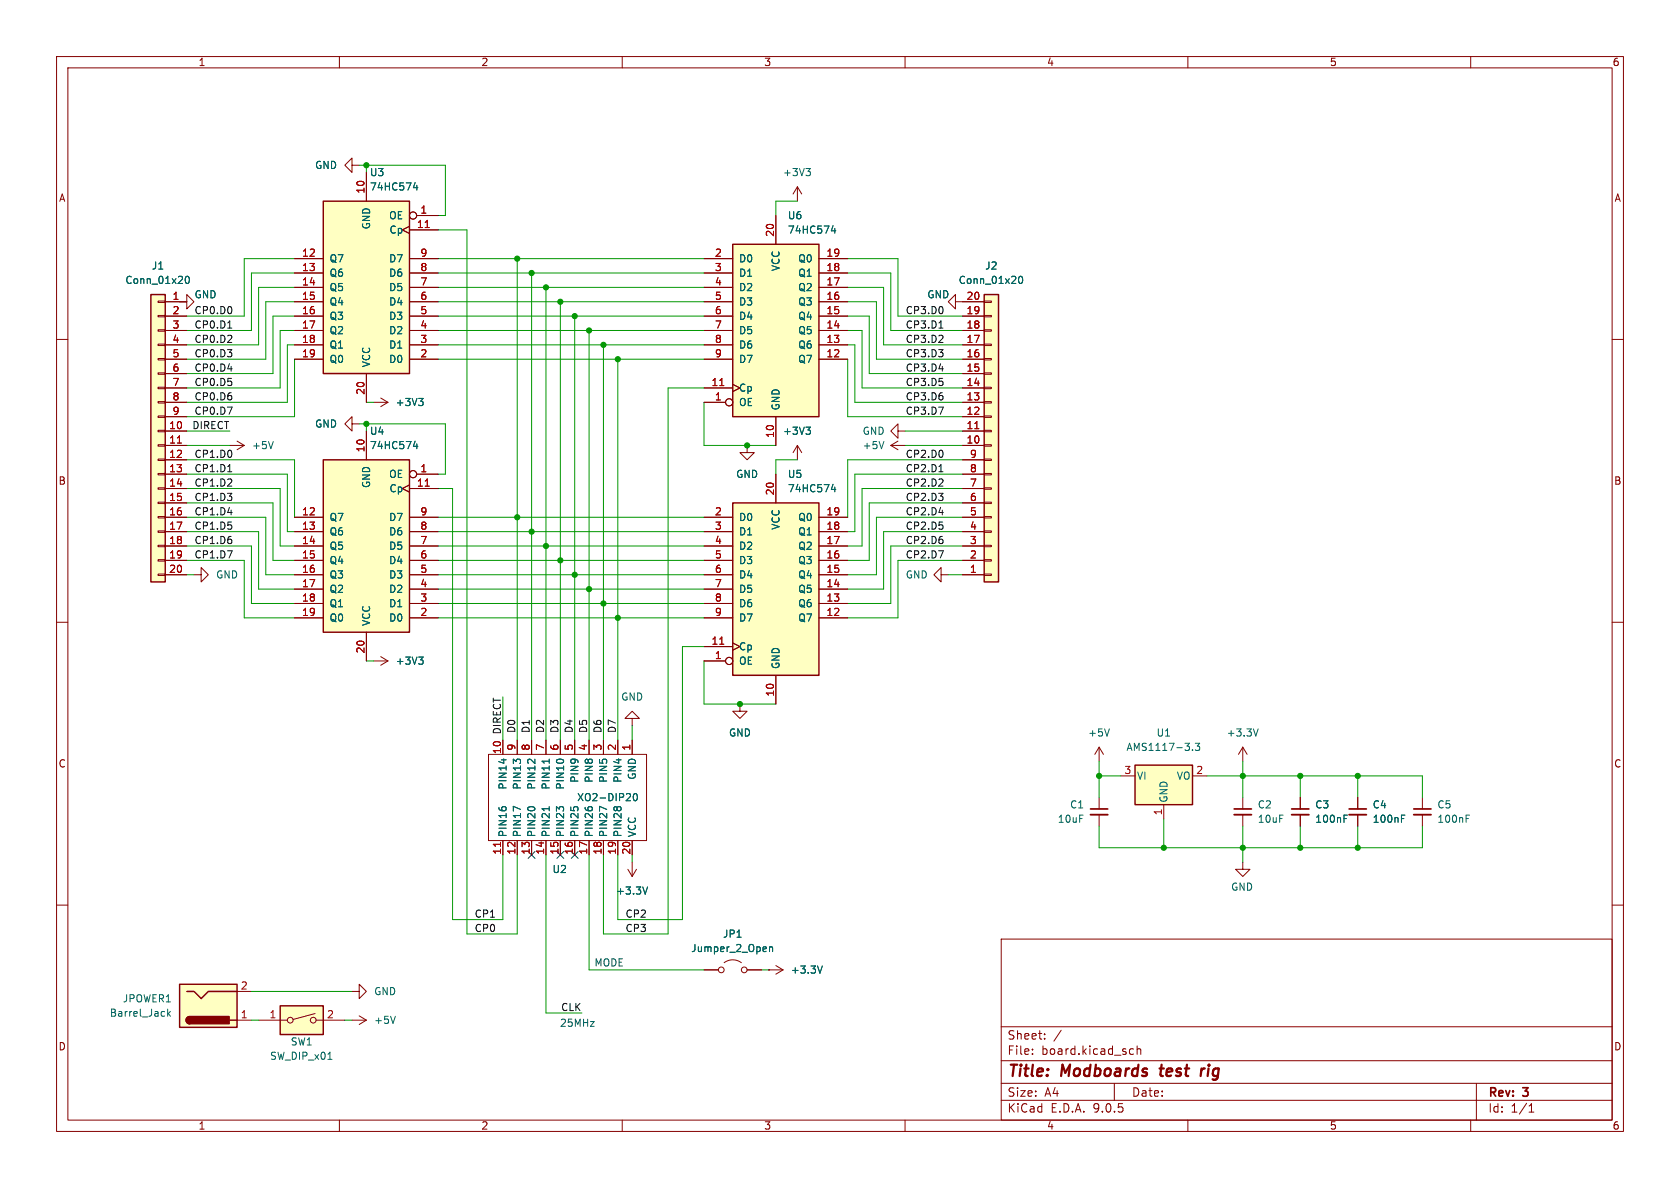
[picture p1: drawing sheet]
<svg xmlns="http://www.w3.org/2000/svg" width="297mm" height="210mm" viewBox="0 0 297 210" stroke-linecap="round" stroke-linejoin="round" font-family="sans-serif">
<g fill="none" stroke="#840000" stroke-width=".18">
<path d="M10 10h277v190h-277zM12 12h273v186h-273zM60 10v2M110 10v2M160 10v2M210 10v2M260 10v2M10 60h2M285 60h2M10 110h2M285 110h2M10 160h2"/>
<path d="M62.2 175.3h1.3v-1.3l1.3 1.3-1.3 1.2v-1.2M177 166h108v32h-108zM285 160h2M60 198v2M110 198v2M160 198v2M177 194.5h108M177 191.5h108M177 187.5h108M177 181.5h108M182.5 186.3v.1M182.5 185.5v.1"/>
<path d="M184.7 183.6v.1M184.7 182.8v.1M187.6 182.1l-1.3 2M197 191.5v3M199.8 186.3h.6M199.8 185.5h.6M201 185.5l.2-.1 .4 .1 .1 .9M201 184.9v1.5M210 198v2M260 198v2M261 191.5v6.5M270.3 196.6h.9"/>
<path d="M270.3 195.5l.4-.4v1.5"/>
</g>
<path d="M205 188.9h.8M205.4 188.2l-.3 1.7 .3 .3M212.4 188.9l-.1 1.3M213 188.9l-.4 .1-.2 .3" fill="none" stroke="#840000" stroke-width=".4"/>
<path d="M31.7 174h10.2v7.6h-10.2z" fill="#ffffc2"/>
<path d="M31.7 174h10.2v7.6h-10.2zM33 175.3h1.3l1.3 1.2 1.2-1.2h5.1M33.5 179.7a.64 .64 0 0 0-.6 .6 .64 .64 0 0 0 .6 .7M40.6 180.3h1.3" fill="none" stroke="#840000" stroke-width=".25"/>
<g fill="#840000" stroke="#840000" stroke-width=".25">
<path d="M33.1 179.9l.4-.2v1.3a.63 .63 0 0 1-.6-.4 .63 .63 0 0 1 .2-.7z"/>
<path d="M33.5 179.7h7v1.3h-7z"/>
</g>
<path d="M41.9 175.3h2.5M41.9 180.3h2.5" fill="none" stroke="#840000" stroke-width=".18"/>
<path d="M29.6 178.4v1.2M29.8 179.2l.3 .4M30.1 178.8l-.5 .5" fill="none" stroke="#006464" stroke-width=".18"/>
<path d="M49.5 177.8h7.6v5.1h-7.6z" fill="#ffffc2"/>
<g fill="none" stroke="#840000" stroke-width=".18">
<path d="M62.2 29.2v-1.3l-1.2 1.3 1.2 1.3v-1.3h1.3M141 33l-.8 1.3M141 33l.7 1.3M141 33v2.6M157.5 78.7l1.2 .8M157.5 78.7h2.5M158.7 78l-1.2 .7M166.4 101.6v-1.3l-1.3 1.3 1.3 1.3v-1.3h1.2M111.8 127h1.2l-1.2-1.3-1.3 1.3h1.3v1.3M55.7 179.2l-3.9 1M63.5 179.6l1.3 .7M45.7 180.3h5.1"/>
<path d="M55.9 180.3h5.1M62.2 180.3h2.6M64.8 180.3l-1.3 .8"/>
<circle cx="51.3" cy="180.3" r=".51"/>
<circle cx="55.4" cy="180.3" r=".51"/>
</g>
<path d="M49.5 177.8h7.6v5.1h-7.6z" fill="none" stroke="#840000" stroke-width=".25"/>
<path d="M142.5 29.8h.8l-.5 .5M143 30.3l.3 .2v.3l-.3 .3M156.3 78l-.5 1.3M69.9 179.6l-.4 1.3M58 187.3h.7" fill="none" stroke="#006464" stroke-width=".18"/>
<path d="M129.5 43.2h15.3v30.5h-15.3z" fill="#ffffc2"/>
<path d="M129.5 43.2h15.3v30.5h-15.3z" fill="none" stroke="#840000" stroke-width=".25"/>
<g fill="none" stroke="#840000" stroke-width=".18">
<path d="M137.2 38.1v5.1M124.5 45.7h5M124.5 48.3h5M124.5 50.8h5M124.5 53.3h5M124.5 55.9h5M124.5 58.4h5M144.8 45.7h5.1M144.8 48.3h5.1M144.8 50.8h5.1M144.8 53.3h5.1M144.8 55.9h5.1"/>
<path d="M144.8 58.4h5.1M62.2 74.9v-1.2l-1.2 1.2 1.2 1.3v-1.3h1.3M66 71.1h2.6M67.3 70.4l1.3 .7M68.6 71.1l-1.3 .8M124.5 61h5M124.5 63.5h5M124.5 68.6h5M124.5 71.1h3.8M129.5 67.9l1.3 .7-1.3 .6M132.1 78.7v1.3h1.2l-1.2 1.3-1.3-1.3h1.3M137.2 73.7v5"/>
<path d="M144.8 61h5.1M144.8 63.5h5.1M86.4 133.4h27.9v15.2h-27.9zM88.9 130.8v2.6M91.4 130.8v2.6M94 130.8v2.6M96.5 130.8v2.6M99.1 130.8v2.6M101.6 130.8v2.6M104.1 130.8v2.6M106.7 130.8v2.6M109.2 130.8v2.6"/>
<path d="M111.8 130.8v2.6M88.9 148.6v2.5M91.4 148.6v2.5M94 148.6v2.5M96.5 148.6v2.5M99.1 148.6v2.5M101.6 148.6v2.5M104.1 148.6v2.5M106.7 148.6v2.5M109.2 148.6v2.5M111.8 148.6v2.5"/>
<circle cx="128.9" cy="71.1" r=".63"/>
</g>
<path d="M127.2 68.2h.8M88.5 148.9v.7" fill="none" stroke="#a90000" stroke-width=".18"/>
<g fill="none" stroke="#006464" stroke-width=".18">
<path d="M147.3 39.9l-.3 .9h.8M147.6 40.4v.8M74 70.4h.8l-.4 .5M74.6 70.9l.2 .3v.3l-.2 .2M89.1 134.1v.8M91.2 134.6l-.5-.4v.8M91.4 134.3h.5M93.4 134.3h.4M94.6 134.2v.8M97.1 134.2v.7M98.6 134.3h.8M88.8 142.7h.6"/>
<path d="M92 143.1l-1.3-.6v.9M93.5 142.7h.8M97.1 142.6v.7M98.9 143l-.5-.4v.8M99 142.7h.5M101.5 142.7h.6M104.1 142.7h.5M107.3 143.1l-1.3-.6v.9M108.7 142.7h.3M109.2 142.7h.5M112.1 140.3h.2a.68 .68 0 0 1 .4 .6 .68 .68 0 0 1-.4 .6 .84 .84 0 0 1-.2-1.2z"/>
</g>
<path d="M129.5 88.9h15.3v30.5h-15.3z" fill="#ffffc2"/>
<path d="M129.5 88.9h15.3v30.5h-15.3z" fill="none" stroke="#840000" stroke-width=".25"/>
<g fill="none" stroke="#840000" stroke-width=".18">
<path d="M31.7 53.3h1.3v-1.2l1.3 1.2-1.3 1.3v-1.3M124.5 91.4h5M124.5 94h5M124.5 96.5h5M124.5 99.1h5M137.2 83.8v5.1M144.8 91.4h5.1M144.8 94h5.1M144.8 96.5h5.1M144.8 99.1h5.1M124.5 101.6h5M124.5 104.1h5"/>
<path d="M124.5 106.7h5M124.5 109.2h5M124.5 114.3h5M124.5 116.8h3.8M129.5 113.7l1.3 .6-1.3 .6M137.2 119.4v5.1M144.8 101.6h5.1M144.8 104.1h5.1M144.8 106.7h5.1M144.8 109.2h5.1"/>
<circle cx="128.9" cy="116.8" r=".63"/>
</g>
<path d="M127.2 113.9h.8" fill="none" stroke="#a90000" stroke-width=".18"/>
<path d="M147.3 85.6l-.3 .9h.8M147.6 86.1v.8" fill="none" stroke="#006464" stroke-width=".18"/>
<path d="M26.7 52.1h2.5v50.8h-2.5z" fill="#ffffc2"/>
<path d="M26.7 52.1h2.5v50.8h-2.5z" fill="none" stroke="#840000" stroke-width=".25"/>
<g fill="none" stroke="#840000" stroke-width=".18">
<path d="M27.9 53.2h1.3v.3h-1.3zM27.9 55.8h1.3v.2h-1.3zM27.9 58.3h1.3v.2h-1.3zM29.2 53.3h3.8M29.2 55.9h3.8M29.2 58.4h3.8M27.9 60.8h1.3v.3h-1.3zM27.9 63.4h1.3v.2h-1.3zM27.9 65.9h1.3v.3h-1.3zM27.9 68.5h1.3v.2h-1.3zM27.9 71h1.3v.2h-1.3zM27.9 73.5h1.3v.3h-1.3z"/>
<path d="M27.9 76.1h1.3v.2h-1.3zM27.9 78.6h1.3v.3h-1.3zM29.2 61h3.8M29.2 63.5h3.8M29.2 66h3.8M29.2 68.6h3.8M29.2 71.1h3.8M29.2 73.7h3.8M29.2 76.2h3.8M29.2 78.7h3.8M141 78.7l-.8 1.3M141 78.7l.7 1.3"/>
<path d="M141 78.7v2.6M158.7 76.2v-1.3l-1.2 1.3 1.2 1.3v-1.3h1.3M27.9 81.2h1.3v.2h-1.3zM27.9 83.7h1.3v.2h-1.3zM27.9 86.2h1.3v.3h-1.3zM27.9 88.8h1.3v.2h-1.3zM27.9 91.3h1.3v.3h-1.3zM27.9 93.9h1.3v.2h-1.3zM27.9 96.4h1.3v.2h-1.3zM27.9 98.9h1.3v.3h-1.3zM29.2 81.3h3.8M29.2 83.8h3.8"/>
<path d="M29.2 86.4h3.8M29.2 88.9h3.8M29.2 91.4h3.8M29.2 94h3.8M29.2 96.5h3.8M29.2 99.1h3.8M27.9 101.5h1.3v.2h-1.3zM29.2 101.6h3.8M34.3 101.6h1.3v-1.3l1.2 1.3-1.2 1.3v-1.3M66 116.8h2.6M67.3 116.1l1.3 .7M68.6 116.8l-1.3 .8"/>
<path d="M111 153.7l.8 1.2M111.8 152.4v2.5M112.5 153.7l-.7 1.2M219.7 152.4v1.3h-1.3l1.3 1.2 1.3-1.2h-1.3M229.9 141v2M229.9 144v2.1M240 141v2M240 144v2.1M251.5 141v2M251.5 144v2.1M124.5 171.5h2.5M128 170.2a2.54 2.54 0 0 1 3.1 0"/>
<path d="M132.1 171.5h2.5M135.9 171.5h.1M135.9 171.5h2.5M137.2 170.7l1.2 .8M138.4 171.5l-1.2 .7"/>
<circle cx="127.5" cy="171.5" r=".51"/>
<circle cx="131.6" cy="171.5" r=".51"/>
</g>
<path d="M31.4 78.3h.7" fill="none" stroke="#a90000" stroke-width=".18"/>
<g fill="none" stroke="#006464" stroke-width=".18">
<path d="M32.9 48.9l.1-.1a.68 .68 0 0 1 .5 .7 .68 .68 0 0 1-.5 .6 .84 .84 0 0 1-.1-1.2zM142.5 75.5h.8l-.5 .5M143 76l.3 .2v.3l-.3 .3M74 116.1h.8l-.4 .5M74.6 116.6l.2 .3v.3l-.2 .2M114.5 156.8l-.4 1.3M237.6 144.7h.4M237.6 144.1h.6M247.8 144.7h.4M247.8 144.1h.6M259.2 144.7h.4M259.2 144.1h.6"/>
<path d="M136 167.4v.8M136 167.5l.2-.1h.3l.1 .8M145.4 170.8l-.4 1.2"/>
</g>
<path d="M228.3 143h3.1M238.5 143h3.1M249.9 143h3.1" fill="none" stroke="#840000" stroke-width=".3"/>
<path d="M228.3 144h3.1M238.5 144h3.1M249.9 144h3.1" fill="none" stroke="#840000" stroke-width=".33"/>
<path d="M57.1 81.3h15.3v30.5h-15.3z" fill="#ffffc2"/>
<path d="M57.1 81.3h15.3v30.5h-15.3z" fill="none" stroke="#840000" stroke-width=".25"/>
<g fill="none" stroke="#840000" stroke-width=".18">
<path d="M40.6 78.7h2.6M41.9 78l1.3 .7M43.2 78.7l-1.3 .8M64.8 76.2v5.1M52.1 99.1h5M52.1 96.5h5M52.1 94h5M52.1 91.4h5M72.4 85.7l-1.3 .7 1.3 .6M72.4 99.1h5.1M72.4 96.5h5.1M72.4 94h5.1"/>
<path d="M72.4 91.4h5.1M72.4 86.4h5.1M73.7 83.8h3.8M52.1 109.2h5M52.1 106.7h5M52.1 104.1h5M52.1 101.6h5M64.8 111.8v5M72.4 109.2h5.1M72.4 106.7h5.1M72.4 104.1h5.1M72.4 101.6h5.1"/>
<path d="M219.7 132.1v2.5M219.7 132.1l.8 1.3M219.7 132.1l-.8 1.3M219.7 141v2M219.7 144v2.1"/>
<circle cx="73" cy="83.8" r=".63"/>
</g>
<path d="M75.2 85.9h.7" fill="none" stroke="#a90000" stroke-width=".18"/>
<path d="M48.3 78l-.4 1.3M73.4 78l-.3 .9h.8M73.7 78.5v.8M222.4 128.8l-.4 1.3" fill="none" stroke="#006464" stroke-width=".18"/>
<path d="M218.2 143h3" fill="none" stroke="#840000" stroke-width=".3"/>
<path d="M218.2 144h3" fill="none" stroke="#840000" stroke-width=".33"/>
<path d="M200.7 135.3h10.1v6.9h-10.1z" fill="#ffffc2"/>
<path d="M200.7 135.3h10.1v6.9h-10.1z" fill="none" stroke="#840000" stroke-width=".25"/>
<path d="M130.8 124.5v1.2h1.3l-1.3 1.3-1.3-1.3h1.3M198.1 137.2h2.6M210.8 137.2h2.6M205.7 142.2v2.6" fill="none" stroke="#840000" stroke-width=".18"/>
<path d="M210.8 132.5v.2M211.3 131.4h.8l-.4 .5 .3 .1v.5l-.2 .2-.5-.2" fill="none" stroke="#006464" stroke-width=".18"/>
<path d="M57.1 35.6h15.3v30.4h-15.3z" fill="#ffffc2"/>
<path d="M57.1 35.6h15.3v30.4h-15.3z" fill="none" stroke="#840000" stroke-width=".25"/>
<g fill="none" stroke="#840000" stroke-width=".18">
<path d="M64.8 30.5v5.1M73.7 38.1h3.8M52.1 58.4h5M52.1 55.9h5M52.1 53.3h5M52.1 50.8h5M52.1 48.3h5M52.1 45.7h5M72.4 40l-1.3 .6 1.3 .7M72.4 58.4h5.1M72.4 55.9h5.1M72.4 53.3h5.1"/>
<path d="M72.4 50.8h5.1M72.4 48.3h5.1M72.4 45.7h5.1M72.4 40.6h5.1M52.1 63.5h5M52.1 61h5M64.8 66v5.1M72.4 63.5h5.1M72.4 61h5.1M194.3 132.1l.8 1.3M194.3 132.1l-.8 1.3M194.3 132.1v2.5"/>
<path d="M194.3 141v2M194.3 144v2.1"/>
<circle cx="73" cy="38.1" r=".63"/>
</g>
<path d="M75.2 40.2h.7" fill="none" stroke="#a90000" stroke-width=".18"/>
<path d="M73.4 32.3l-.3 .9h.8M73.7 32.8v.8M196.1 128.8l-.4 1.3" fill="none" stroke="#006464" stroke-width=".18"/>
<path d="M192.8 143h3" fill="none" stroke="#840000" stroke-width=".3"/>
<path d="M192.8 144h3" fill="none" stroke="#840000" stroke-width=".33"/>
<path d="M174 52.1h2.5v50.8h-2.5z" fill="#ffffc2"/>
<path d="M174 52.1h2.5v50.8h-2.5z" fill="none" stroke="#840000" stroke-width=".25"/>
<g fill="none" stroke="#840000" stroke-width=".18">
<path d="M64.8 30.5v5.1M73.7 38.1h3.8M137.2 38.1v5.1M29.2 58.4h3.8M29.2 55.9h3.8M29.2 53.3h3.8M52.1 58.4h5M52.1 55.9h5M52.1 53.3h5M52.1 50.8h5M52.1 48.3h5M52.1 45.7h5"/>
<path d="M72.4 40l-1.3 .6 1.3 .7M72.4 58.4h5.1M72.4 55.9h5.1M72.4 53.3h5.1M72.4 50.8h5.1M72.4 48.3h5.1M72.4 45.7h5.1M72.4 40.6h5.1M124.5 58.4h5M124.5 55.9h5M124.5 53.3h5M124.5 50.8h5"/>
<path d="M124.5 48.3h5M124.5 45.7h5M144.8 58.4h5.1M144.8 55.9h5.1M144.8 53.3h5.1M144.8 50.8h5.1M144.8 48.3h5.1M144.8 45.7h5.1M168.9 53.3v-1.2l-1.3 1.2 1.3 1.3v-1.3h5.1M170.2 58.4h3.8M170.2 55.9h3.8M174 58.3h1.3v.2h-1.3z"/>
<path d="M174 55.8h1.3v.2h-1.3zM174 53.2h1.3v.3h-1.3zM29.2 78.7h3.8M29.2 76.2h3.8M29.2 73.7h3.8M29.2 71.1h3.8M29.2 68.6h3.8M29.2 66h3.8M29.2 63.5h3.8M29.2 61h3.8M52.1 63.5h5M52.1 61h5"/>
<path d="M64.8 66v5.1M64.8 76.2v5.1M72.4 63.5h5.1M72.4 61h5.1M124.5 71.1h3.8M124.5 68.6h5M124.5 63.5h5M124.5 61h5M129.5 67.9l1.3 .7-1.3 .6M137.2 73.7v5M144.8 63.5h5.1M144.8 61h5.1"/>
<path d="M170.2 78.7h3.8M170.2 76.2h3.8M170.2 73.7h3.8M170.2 71.1h3.8M170.2 68.6h3.8M170.2 66h3.8M170.2 63.5h3.8M170.2 61h3.8M174 78.6h1.3v.3h-1.3zM174 76.1h1.3v.2h-1.3zM174 73.5h1.3v.3h-1.3zM174 71h1.3v.2h-1.3z"/>
<path d="M174 68.5h1.3v.2h-1.3zM174 65.9h1.3v.3h-1.3zM174 63.4h1.3v.2h-1.3zM174 60.8h1.3v.3h-1.3zM29.2 99.1h3.8M29.2 96.5h3.8M29.2 94h3.8M29.2 91.4h3.8M29.2 88.9h3.8M29.2 86.4h3.8M29.2 83.8h3.8M29.2 81.3h3.8"/>
<path d="M52.1 99.1h5M52.1 96.5h5M52.1 94h5M52.1 91.4h5M72.4 85.7l-1.3 .7 1.3 .6M72.4 99.1h5.1M72.4 96.5h5.1M72.4 94h5.1M72.4 91.4h5.1M72.4 86.4h5.1M73.7 83.8h3.8M124.5 99.1h5"/>
<path d="M124.5 96.5h5M124.5 94h5M124.5 91.4h5M137.2 83.8v5.1M144.8 99.1h5.1M144.8 96.5h5.1M144.8 94h5.1M144.8 91.4h5.1M170.2 99.1h3.8M170.2 96.5h3.8M170.2 94h3.8M170.2 91.4h3.8"/>
<path d="M170.2 88.9h3.8M170.2 86.4h3.8M170.2 83.8h3.8M170.2 81.3h3.8M174 98.9h1.3v.3h-1.3zM174 96.4h1.3v.2h-1.3zM174 93.9h1.3v.2h-1.3zM174 91.3h1.3v.3h-1.3zM174 88.8h1.3v.2h-1.3zM174 86.2h1.3v.3h-1.3zM174 83.7h1.3v.2h-1.3zM174 81.2h1.3v.2h-1.3z"/>
<path d="M29.2 101.6h3.8M52.1 101.6h5M52.1 109.2h5M52.1 106.7h5M52.1 104.1h5M64.8 111.8v5M72.4 101.6h5.1M72.4 109.2h5.1M72.4 106.7h5.1M72.4 104.1h5.1M124.5 101.6h5M124.5 109.2h5"/>
<path d="M124.5 106.7h5M124.5 104.1h5M124.5 114.3h5M124.5 116.8h3.8M129.5 113.7l1.3 .6-1.3 .6M137.2 119.4v5.1M144.8 101.6h5.1M144.8 109.2h5.1M144.8 106.7h5.1M144.8 104.1h5.1M170.2 101.6h3.8M174 101.5h1.3v.2h-1.3z"/>
<path d="M88.9 130.8v2.6M91.4 130.8v2.6M94 130.8v2.6M96.5 130.8v2.6M99.1 130.8v2.6M101.6 130.8v2.6M104.1 130.8v2.6M106.7 130.8v2.6M109.2 130.8v2.6M111.8 130.8v2.6M88.9 148.6v2.5M91.4 148.6v2.5"/>
<path d="M94 148.6v2.5M96.5 148.6v2.5M99.1 148.6v2.5M101.6 148.6v2.5M104.1 148.6v2.5M106.7 148.6v2.5M109.2 148.6v2.5M111.8 148.6v2.5M229.9 141v2M229.9 144v2.1M240 141v2M240 144v2.1"/>
<path d="M124.5 171.5h2.5M132.1 171.5h2.5M135.9 171.5h.1"/>
<circle cx="73" cy="38.1" r=".63"/>
<circle cx="128.9" cy="71.1" r=".63"/>
<circle cx="73" cy="83.8" r=".63"/>
<circle cx="128.9" cy="116.8" r=".63"/>
</g>
<path d="M75.2 40.2h.7M31.4 78.3h.7M127.2 68.2h.8M172.3 75.8h.8M75.2 85.9h.7M127.2 113.9h.8M88.5 148.9v.7" fill="none" stroke="#a90000" stroke-width=".18"/>
<g fill="none" stroke="#006464" stroke-width=".18">
<path d="M73.4 32.3l-.3 .9h.8M73.7 32.8v.8M147.3 39.9l-.3 .9h.8M32.9 48.9l.1-.1a.68 .68 0 0 1 .5 .7 .68 .68 0 0 1-.5 .6 .84 .84 0 0 1-.1-1.2zM147.6 40.4v.8M180.2 49l.2-.2a.68 .68 0 0 1 .4 .7 .68 .68 0 0 1-.4 .6l-.2-.1-.1-.4zM73.4 78l-.3 .9h.8M73.7 78.5v.8M74 70.4h.8l-.4 .5M74.6 70.9l.2 .3v.3l-.2 .2M142.5 75.5h.8l-.5 .5M143 76l.3 .2v.3l-.3 .3"/>
<path d="M147.3 85.6l-.3 .9h.8M147.6 86.1v.8M74 116.1h.8l-.4 .5M74.6 116.6l.2 .3v.3l-.2 .2M89.1 134.1v.8M91.2 134.6l-.5-.4v.8M91.4 134.3h.5M93.4 134.3h.4M94.6 134.2v.8M97.1 134.2v.7M98.6 134.3h.8M88.8 142.7h.6"/>
<path d="M92 143.1l-1.3-.6v.9M93.5 142.7h.8M97.1 142.6v.7M98.9 143l-.5-.4v.8M99 142.7h.5M101.5 142.7h.6M104.1 142.7h.5M107.3 143.1l-1.3-.6v.9M108.7 142.7h.3M109.2 142.7h.5M112.1 140.3h.2a.68 .68 0 0 1 .4 .6 .68 .68 0 0 1-.4 .6 .84 .84 0 0 1-.2-1.2zM114.5 156.8l-.4 1.3"/>
<path d="M237.6 144.7h.4M237.6 144.1h.6M247.8 144.7h.4M247.8 144.1h.6M136 167.4v.8M136 167.5l.2-.1h.3l.1 .8M145.4 170.8l-.4 1.2"/>
</g>
<path d="M40.3 58h.7M166 58h.7M40.3 83.4h.7M166 83.4h.7" fill="none" stroke="#0f0f0f" stroke-width=".18"/>
<g fill="none" stroke="#009600" stroke-width=".18">
<path d="M63.5 29.2h15.2v8.9h-1.2M64.8 29.2v1.3M141 35.6h-3.8v2.5M31.7 53.3h1.3M52.1 45.7h-8.9v10.2h-10.2M52.1 48.3h-7.7v10.1h-11.4M52.1 50.8h-6.4v10.2h-12.7M52.1 55.9h-3.8v10.1h-15.3M52.1 58.4h-2.6v10.2h-16.5M52.1 53.3h-5.1v10.2h-14M77.5 45.7h47M77.5 40.6h5v124.5h8.9v-14"/>
<path d="M77.5 48.3h47M77.5 50.8h47M77.5 55.9h47M77.5 58.4h47M77.5 53.3h47M91.4 45.7v85.1M94 48.3v82.5M96.5 50.8v80M99.1 53.3v77.5M101.6 55.9v74.9M104.1 58.4v72.4M149.9 45.7h8.8v10.2h11.5"/>
<path d="M149.9 48.3h7.6v10.1h12.7M149.9 50.8h6.3v10.2h14M149.9 55.9h3.8v10.1h16.5M149.9 58.4h2.5v10.2h17.8M149.9 53.3h5v10.2h15.3M33 78.7h7.6M33 76.2h7.6M52.1 63.5v10.2h-19.1M52.1 61h-1.3v10.1h-17.8M63.5 74.9h15.2v8.9h-1.2M64.8 71.1h1.2M64.8 74.9v1.3"/>
<path d="M77.5 63.5h47M77.5 61h47M106.7 61v69.8M109.2 63.5v67.3M124.5 68.6h-6.4v96.5h-11.4v-14M124.5 71.1v7.6h12.7M149.9 61h1.2v10.1h19.1M149.9 63.5v10.2h20.3M160 78.7h10.2M160 76.2h10.2M33 94h12.7v10.1h6.4M33 83.8h17.8v10.2h1.3"/>
<path d="M33 96.5h11.4v10.2h7.7M33 86.4h16.5v10.1h2.6M33 81.3h19.1v10.1M33 91.4h14v10.2h5.1M33 99.1h10.2v10.1h8.9M33 88.9h15.3v10.2h3.8M77.5 94h47M77.5 96.5h47M77.5 86.4h2.5v76.2h8.9v-11.5M77.5 99.1h47M77.5 91.4h47M141 81.3h-3.8v2.5"/>
<path d="M170.2 83.8h-19.1v10.2h-1.2M170.2 94h-14v10.1h-6.3M170.2 86.4h-17.8v10.1h-2.5M170.2 96.5h-12.7v10.2h-7.6M170.2 91.4h-15.3v10.2h-5M170.2 99.1h-11.5v10.1h-8.8M170.2 88.9h-16.5v10.2h-3.8M170.2 81.3h-20.3v10.1M33 101.6h1.3M64.8 116.8h1.2M77.5 101.6h47M77.5 104.1h47"/>
<path d="M77.5 109.2h47M77.5 106.7h47M124.5 114.3h-3.9v48.3h-11.4v-11.5M124.5 116.8v7.7h12.7M167.6 101.6h2.6M88.9 123.2v7.6M111.8 128.3v2.5M194.3 137.2h3.8M194.3 134.6v6.4M213.4 137.2h38.1v3.8M219.7 134.6v6.4M229.9 137.2v3.8"/>
<path d="M240 137.2v3.8M96.5 151.1v28h6.4M104.1 151.1v20.4h20.4M111.8 151.1v1.3M194.3 146.1v3.8h57.2v-3.8M205.7 144.8v5.1M219.7 146.1v6.3M229.9 146.1v3.8M240 146.1v3.8M44.4 175.3h17.8M134.6 171.5h1.3M44.4 180.3h1.3"/>
<path d="M61 180.3h1.2"/>
</g>
<path d="M93.4 150.5l1.2 1.2M94.6 150.5l-1.2 1.2M98.5 150.5l1.2 1.2M99.7 150.5l-1.2 1.2M101 150.5l1.2 1.2M102.2 150.5l-1.2 1.2" fill="none" stroke="#000084" stroke-width=".18"/>
<g fill="#009600" stroke="#009600" stroke-width=".18">
<circle cx="64.8" cy="74.9" r=".46"/>
<circle cx="99.1" cy="99.1" r=".46"/>
<circle cx="91.4" cy="91.4" r=".46"/>
<circle cx="91.4" cy="45.7" r=".46"/>
<circle cx="94" cy="48.3" r=".46"/>
<circle cx="109.2" cy="109.2" r=".46"/>
<circle cx="130.8" cy="124.5" r=".46"/>
<circle cx="104.1" cy="104.1" r=".46"/>
<circle cx="101.6" cy="101.6" r=".46"/>
<circle cx="106.7" cy="106.7" r=".46"/>
<circle cx="64.8" cy="29.2" r=".46"/>
<circle cx="101.6" cy="55.9" r=".46"/>
<circle cx="96.5" cy="50.8" r=".46"/>
<circle cx="99.1" cy="53.3" r=".46"/>
<circle cx="104.1" cy="58.4" r=".46"/>
<circle cx="132.1" cy="78.7" r=".46"/>
<circle cx="219.7" cy="149.9" r=".46"/>
<circle cx="229.9" cy="149.9" r=".46"/>
<circle cx="240" cy="137.2" r=".46"/>
<circle cx="240" cy="149.9" r=".46"/>
<circle cx="219.7" cy="137.2" r=".46"/>
<circle cx="229.9" cy="137.2" r=".46"/>
<circle cx="194.3" cy="137.2" r=".46"/>
<circle cx="205.7" cy="149.9" r=".46"/>
<circle cx="96.5" cy="96.5" r=".46"/>
<circle cx="94" cy="94" r=".46"/>
<circle cx="106.7" cy="61" r=".46"/>
<circle cx="109.2" cy="63.5" r=".46"/>
</g>
<g font-size="2.8" fill="#840000">
<text x="178" y="190.9">Title:</text>
<text x="187.7" y="190.9">Modboards</text>
<text x="206" y="190.9">test</text>
<text x="213.9" y="190.9">rig</text>
</g>
<g font-size="2.1" fill="#840000">
<text x="178" y="184">Sheet:</text>
<text x="178" y="186.7">File:</text>
<text x="184.1" y="186.7">board.kicad_sch</text>
<text x="178" y="196.9">KiCad</text>
<text x="178" y="194.1">Size:</text>
<text x="184.7" y="194.1">A4</text>
<text x="185.7" y="196.9">E.D.A.</text>
<text x="193.3" y="196.9">9.0.5</text>
<text x="200" y="194.1">Date:</text>
<text x="263" y="194.3">Rev:</text>
<text x="263" y="196.9">Id:</text>
<text x="267.1" y="196.9">1/1</text>
<text x="269.4" y="194.3">3</text>
</g>
<g font-size="1.8" fill="#840000">
<text x="35" y="11.9">1</text>
<text x="85" y="11.9">2</text>
<text x="135" y="11.9">3</text>
<text x="185" y="11.9">4</text>
<text x="235" y="11.9">5</text>
<text x="285" y="11.9">6</text>
<text x="10.3" y="35.9">A</text>
<text x="285.3" y="35.9">A</text>
<text x="10.3" y="85.9">B</text>
<text x="285.3" y="85.9">B</text>
<text x="10.3" y="135.9">C</text>
<text x="285.3" y="135.9">C</text>
<text x="10.3" y="185.9">D</text>
<text x="285.3" y="185.9">D</text>
<text x="35" y="199.9">1</text>
<text x="85" y="199.9">2</text>
<text x="135" y="199.9">3</text>
<text x="185" y="199.9">4</text>
<text x="235" y="199.9">5</text>
<text x="285" y="199.9">6</text>
</g>
<g font-size="1.8" fill="#006464">
<text x="55.6" y="30.1">GND</text>
<text x="65.3" y="31.3">U3</text>
<text x="65.3" y="33.9">74HC574</text>
<text x="138.3" y="31.3">+3V3</text>
<text x="65.6" y="40.6" transform="rotate(-90 65.6 40.6)">GND</text>
<text x="68.7" y="39">OE</text>
<text x="68.8" y="41.5">Cp</text>
<text x="139.2" y="39">U6</text>
<text x="139.2" y="41.5">74HC574</text>
<text x="26.7" y="47.9">J1</text>
<text x="58.2" y="46.6">Q7</text>
<text x="68.7" y="46.6">D7</text>
<text x="130.6" y="46.6">D0</text>
<text x="141" y="46.6">Q0</text>
<text x="174.1" y="47.9">J2</text>
<text x="22.1" y="50.4">Conn_01x20</text>
<text x="34.3" y="52.9">GND</text>
<text x="58.2" y="51.7">Q5</text>
<text x="58.2" y="49.1">Q6</text>
<text x="68.7" y="51.7">D5</text>
<text x="68.7" y="49.1">D6</text>
<text x="130.6" y="49.1">D1</text>
<text x="130.6" y="51.7">D2</text>
<text x="138" y="48" transform="rotate(-90 138 48)">VCC</text>
<text x="141" y="49.1">Q1</text>
<text x="141" y="51.7">Q2</text>
<text x="163.8" y="52.9">GND</text>
<text x="169.4" y="50.4">Conn_01x20</text>
<text x="58.2" y="59.3">Q2</text>
<text x="58.2" y="56.7">Q3</text>
<text x="58.2" y="54.2">Q4</text>
<text x="68.7" y="59.3">D2</text>
<text x="68.7" y="56.7">D3</text>
<text x="68.7" y="54.2">D4</text>
<text x="130.6" y="54.2">D3</text>
<text x="130.6" y="56.7">D4</text>
<text x="130.6" y="59.3">D5</text>
<text x="141" y="54.2">Q3</text>
<text x="141" y="56.7">Q4</text>
<text x="141" y="59.3">Q5</text>
<text x="58.2" y="64.4">Q0</text>
<text x="58.2" y="61.8">Q1</text>
<text x="65.6" y="65" transform="rotate(-90 65.6 65)">VCC</text>
<text x="68.7" y="64.4">D0</text>
<text x="68.7" y="61.8">D1</text>
<text x="130.6" y="61.8">D6</text>
<text x="130.6" y="64.4">D7</text>
<text x="141" y="61.8">Q6</text>
<text x="141" y="64.4">Q7</text>
<text x="69.9" y="72">+3V3</text>
<text x="130.6" y="69.4">Cp</text>
<text x="130.6" y="72">OE</text>
<text x="55.6" y="75.8">GND</text>
<text x="65.3" y="77.1">U4</text>
<text x="138" y="72.6" transform="rotate(-90 138 72.6)">GND</text>
<text x="138.3" y="77.1">+3V3</text>
<text x="152.4" y="77.1">GND</text>
<text x="44.5" y="79.6">+5V</text>
<text x="65.3" y="79.6">74HC574</text>
<text x="152.4" y="79.6">+5V</text>
<text x="65.6" y="86.4" transform="rotate(-90 65.6 86.4)">GND</text>
<text x="68.7" y="84.7">OE</text>
<text x="68.8" y="87.2">Cp</text>
<text x="130" y="84.7">GND</text>
<text x="139.2" y="84.7">U5</text>
<text x="139.2" y="87.2">74HC574</text>
<text x="58.2" y="94.8">Q6</text>
<text x="58.2" y="92.3">Q7</text>
<text x="68.7" y="94.8">D6</text>
<text x="68.7" y="92.3">D7</text>
<text x="130.6" y="92.3">D0</text>
<text x="130.6" y="94.8">D1</text>
<text x="138" y="93.7" transform="rotate(-90 138 93.7)">VCC</text>
<text x="141" y="92.3">Q0</text>
<text x="141" y="94.8">Q1</text>
<text x="58.2" y="99.9">Q4</text>
<text x="58.2" y="97.4">Q5</text>
<text x="68.7" y="99.9">D4</text>
<text x="68.7" y="97.4">D5</text>
<text x="130.6" y="97.4">D2</text>
<text x="130.6" y="99.9">D3</text>
<text x="141" y="97.4">Q2</text>
<text x="141" y="99.9">Q3</text>
<text x="38.1" y="102.5">GND</text>
<text x="58.2" y="107.5">Q1</text>
<text x="58.2" y="105">Q2</text>
<text x="58.2" y="102.5">Q3</text>
<text x="68.7" y="107.5">D1</text>
<text x="68.7" y="105">D2</text>
<text x="68.7" y="102.5">D3</text>
<text x="130.6" y="102.5">D4</text>
<text x="130.6" y="105">D5</text>
<text x="130.6" y="107.5">D6</text>
<text x="141" y="102.5">Q4</text>
<text x="141" y="105">Q5</text>
<text x="141" y="107.5">Q6</text>
<text x="160" y="102.5">GND</text>
<text x="58.2" y="110.1">Q0</text>
<text x="65.6" y="110.7" transform="rotate(-90 65.6 110.7)">VCC</text>
<text x="68.7" y="110.1">D0</text>
<text x="130.6" y="110.1">D7</text>
<text x="141" y="110.1">Q7</text>
<text x="69.9" y="117.7">+3V3</text>
<text x="130.6" y="115.2">Cp</text>
<text x="130.6" y="117.7">OE</text>
<text x="138" y="118.4" transform="rotate(-90 138 118.4)">GND</text>
<text x="109.7" y="124.1">GND</text>
<text x="128.8" y="130.4">GND</text>
<text x="192.3" y="130.4">+5V</text>
<text x="204.4" y="130.4">U1</text>
<text x="216.8" y="130.4">+3.3V</text>
<text x="112.6" y="137.9" transform="rotate(-90 112.6 137.9)">GND</text>
<text x="199" y="132.9">AMS1117-3.3</text>
<text x="89.8" y="139.7" transform="rotate(-90 89.8 139.7)">PIN14</text>
<text x="92.3" y="139.7" transform="rotate(-90 92.3 139.7)">PIN13</text>
<text x="94.8" y="139.7" transform="rotate(-90 94.8 139.7)">PIN12</text>
<text x="97.4" y="139.7" transform="rotate(-90 97.4 139.7)">PIN11</text>
<text x="99.9" y="139.7" transform="rotate(-90 99.9 139.7)">PIN10</text>
<text x="101.9" y="141.8">XO2-DIP20</text>
<text x="102.5" y="138.5" transform="rotate(-90 102.5 138.5)">PIN9</text>
<text x="105" y="138.5" transform="rotate(-90 105 138.5)">PIN8</text>
<text x="107.5" y="138.5" transform="rotate(-90 107.5 138.5)">PIN5</text>
<text x="110.1" y="138.5" transform="rotate(-90 110.1 138.5)">PIN4</text>
<text x="189.1" y="143.1">C1</text>
<text x="200.9" y="138">VI</text>
<text x="206.6" y="142" transform="rotate(-90 206.6 142)">GND</text>
<text x="207.9" y="138">VO</text>
<text x="222.3" y="143.1">C2</text>
<text x="232.4" y="143.1">C3</text>
<text x="242.6" y="143.1">C4</text>
<text x="254" y="143.1">C5</text>
<text x="89.8" y="148.1" transform="rotate(-90 89.8 148.1)">PIN16</text>
<text x="92.3" y="148.1" transform="rotate(-90 92.3 148.1)">PIN17</text>
<text x="94.8" y="148.1" transform="rotate(-90 94.8 148.1)">PIN20</text>
<text x="97.4" y="148.1" transform="rotate(-90 97.4 148.1)">PIN21</text>
<text x="99.9" y="148.1" transform="rotate(-90 99.9 148.1)">PIN23</text>
<text x="102.5" y="148.1" transform="rotate(-90 102.5 148.1)">PIN25</text>
<text x="105" y="148.1" transform="rotate(-90 105 148.1)">PIN26</text>
<text x="107.5" y="148.1" transform="rotate(-90 107.5 148.1)">PIN27</text>
<text x="110.1" y="148.1" transform="rotate(-90 110.1 148.1)">PIN28</text>
<text x="112.6" y="148.1" transform="rotate(-90 112.6 148.1)">VCC</text>
<text x="186.9" y="145.6">10uF</text>
<text x="222.3" y="145.6">10uF</text>
<text x="232.4" y="145.6">100nF</text>
<text x="242.6" y="145.6">100nF</text>
<text x="254" y="145.6">100nF</text>
<text x="97.6" y="154.5">U2</text>
<text x="108.8" y="158.3">+3.3V</text>
<text x="217.5" y="157.7">GND</text>
<text x="127.7" y="166">JP1</text>
<text x="122.1" y="168.5">Jumper_2_Open</text>
<text x="139.7" y="172.3">+3.3V</text>
<text x="19.3" y="179.9">Barrel_Jack</text>
<text x="21.6" y="177.4">JPOWER1</text>
<text x="66" y="176.1">GND</text>
<text x="51.3" y="185">SW1</text>
<text x="66" y="181.2">+5V</text>
<text x="47.6" y="187.6">SW_DIP_x01</text>
</g>
<g font-size="1.8" fill="#a90000">
<text x="64.5" y="34.3" transform="rotate(-90 64.5 34.3)">10</text>
<text x="73.6" y="40.4">11</text>
<text x="74.2" y="37.8">1</text>
<text x="136.9" y="42" transform="rotate(-90 136.9 42)">20</text>
<text x="53.3" y="45.5">12</text>
<text x="74.2" y="45.5">9</text>
<text x="126.3" y="45.5">2</text>
<text x="146" y="45.5">19</text>
<text x="30.4" y="53.1">1</text>
<text x="53.3" y="53.1">15</text>
<text x="53.3" y="50.5">14</text>
<text x="53.3" y="48">13</text>
<text x="74.2" y="53.1">6</text>
<text x="74.2" y="50.5">7</text>
<text x="74.2" y="48">8</text>
<text x="126.3" y="48">3</text>
<text x="126.3" y="50.5">4</text>
<text x="126.3" y="53.1">5</text>
<text x="146" y="48">18</text>
<text x="146" y="50.5">17</text>
<text x="146" y="53.1">16</text>
<text x="170.8" y="53.1">20</text>
<text x="30.4" y="55.6">2</text>
<text x="30.4" y="58.2">3</text>
<text x="53.3" y="58.2">17</text>
<text x="53.3" y="55.6">16</text>
<text x="74.2" y="58.2">4</text>
<text x="74.2" y="55.6">5</text>
<text x="126.3" y="55.6">6</text>
<text x="126.3" y="58.2">7</text>
<text x="146" y="55.6">15</text>
<text x="146" y="58.2">14</text>
<text x="170.8" y="58.2">18</text>
<text x="170.8" y="55.6">19</text>
<text x="30.4" y="60.7">4</text>
<text x="30.4" y="63.2">5</text>
<text x="30.4" y="65.8">6</text>
<text x="53.3" y="63.2">19</text>
<text x="53.3" y="60.7">18</text>
<text x="74.2" y="63.2">2</text>
<text x="74.2" y="60.7">3</text>
<text x="126.3" y="60.7">8</text>
<text x="126.3" y="63.2">9</text>
<text x="146" y="60.7">13</text>
<text x="146" y="63.2">12</text>
<text x="170.8" y="65.8">15</text>
<text x="170.8" y="63.2">16</text>
<text x="170.8" y="60.7">17</text>
<text x="30.4" y="68.3">7</text>
<text x="30.4" y="70.9">8</text>
<text x="64.5" y="69.9" transform="rotate(-90 64.5 69.9)">20</text>
<text x="125.7" y="68.3">11</text>
<text x="126.3" y="70.9">1</text>
<text x="170.8" y="70.9">13</text>
<text x="170.8" y="68.3">14</text>
<text x="29.8" y="75.9">10</text>
<text x="30.4" y="73.4">9</text>
<text x="136.9" y="77.5" transform="rotate(-90 136.9 77.5)">10</text>
<text x="170.8" y="75.9">11</text>
<text x="170.8" y="73.4">12</text>
<text x="29.8" y="78.5">11</text>
<text x="29.8" y="81">12</text>
<text x="29.8" y="83.6">13</text>
<text x="64.5" y="80.1" transform="rotate(-90 64.5 80.1)">10</text>
<text x="74.2" y="83.6">1</text>
<text x="170.8" y="78.5">10</text>
<text x="171.4" y="83.6">8</text>
<text x="171.4" y="81">9</text>
<text x="29.8" y="86.1">14</text>
<text x="29.8" y="88.6">15</text>
<text x="73.6" y="86.1">11</text>
<text x="136.9" y="87.7" transform="rotate(-90 136.9 87.7)">20</text>
<text x="171.4" y="88.6">6</text>
<text x="171.4" y="86.1">7</text>
<text x="29.8" y="91.2">16</text>
<text x="29.8" y="93.7">17</text>
<text x="53.3" y="93.7">13</text>
<text x="53.3" y="91.2">12</text>
<text x="74.2" y="93.7">8</text>
<text x="74.2" y="91.2">9</text>
<text x="126.3" y="91.2">2</text>
<text x="126.3" y="93.7">3</text>
<text x="146" y="91.2">19</text>
<text x="146" y="93.7">18</text>
<text x="171.4" y="93.7">4</text>
<text x="171.4" y="91.2">5</text>
<text x="29.8" y="96.3">18</text>
<text x="29.8" y="98.8">19</text>
<text x="29.8" y="101.3">20</text>
<text x="53.3" y="101.3">16</text>
<text x="53.3" y="98.8">15</text>
<text x="53.3" y="96.3">14</text>
<text x="74.2" y="101.3">5</text>
<text x="74.2" y="98.8">6</text>
<text x="74.2" y="96.3">7</text>
<text x="126.3" y="96.3">4</text>
<text x="126.3" y="98.8">5</text>
<text x="126.3" y="101.3">6</text>
<text x="146" y="96.3">17</text>
<text x="146" y="98.8">16</text>
<text x="146" y="101.3">15</text>
<text x="171.4" y="101.3">1</text>
<text x="171.4" y="98.8">2</text>
<text x="171.4" y="96.3">3</text>
<text x="53.3" y="106.4">18</text>
<text x="53.3" y="103.9">17</text>
<text x="74.2" y="106.4">3</text>
<text x="74.2" y="103.9">4</text>
<text x="126.3" y="103.9">7</text>
<text x="126.3" y="106.4">8</text>
<text x="146" y="103.9">14</text>
<text x="146" y="106.4">13</text>
<text x="53.3" y="109">19</text>
<text x="74.2" y="109">2</text>
<text x="126.3" y="109">9</text>
<text x="146" y="109">12</text>
<text x="64.5" y="115.6" transform="rotate(-90 64.5 115.6)">20</text>
<text x="125.7" y="114">11</text>
<text x="126.3" y="116.6">1</text>
<text x="136.9" y="123.2" transform="rotate(-90 136.9 123.2)">10</text>
<text x="88.6" y="133.4" transform="rotate(-90 88.6 133.4)">10</text>
<text x="91.2" y="132.8" transform="rotate(-90 91.2 132.8)">9</text>
<text x="93.7" y="132.8" transform="rotate(-90 93.7 132.8)">8</text>
<text x="96.3" y="132.8" transform="rotate(-90 96.3 132.8)">7</text>
<text x="98.8" y="132.8" transform="rotate(-90 98.8 132.8)">6</text>
<text x="101.3" y="132.8" transform="rotate(-90 101.3 132.8)">5</text>
<text x="103.9" y="132.8" transform="rotate(-90 103.9 132.8)">4</text>
<text x="106.4" y="132.8" transform="rotate(-90 106.4 132.8)">3</text>
<text x="109" y="132.8" transform="rotate(-90 109 132.8)">2</text>
<text x="111.5" y="132.8" transform="rotate(-90 111.5 132.8)">1</text>
<text x="198.7" y="136.9">3</text>
<text x="211.4" y="136.9">2</text>
<text x="205.5" y="144.2" transform="rotate(-90 205.5 144.2)">1</text>
<text x="88.6" y="151.2" transform="rotate(-90 88.6 151.2)">11</text>
<text x="91.2" y="151.2" transform="rotate(-90 91.2 151.2)">12</text>
<text x="93.7" y="151.2" transform="rotate(-90 93.7 151.2)">13</text>
<text x="96.3" y="151.2" transform="rotate(-90 96.3 151.2)">14</text>
<text x="98.8" y="151.2" transform="rotate(-90 98.8 151.2)">15</text>
<text x="101.3" y="151.2" transform="rotate(-90 101.3 151.2)">16</text>
<text x="103.9" y="151.2" transform="rotate(-90 103.9 151.2)">17</text>
<text x="106.4" y="151.2" transform="rotate(-90 106.4 151.2)">18</text>
<text x="109" y="151.2" transform="rotate(-90 109 151.2)">19</text>
<text x="111.5" y="151.2" transform="rotate(-90 111.5 151.2)">20</text>
<text x="42.5" y="175">2</text>
<text x="42.5" y="180.1">1</text>
<text x="47.6" y="180.1">1</text>
<text x="57.7" y="180.1">2</text>
</g>
<g font-size="1.8" fill="#0f0f0f">
<text x="34.3" y="58.2">CP0.D1</text>
<text x="34.3" y="55.6">CP0.D0</text>
<text x="160" y="55.6">CP3.D0</text>
<text x="160" y="58.2">CP3.D1</text>
<text x="34.3" y="60.7">CP0.D2</text>
<text x="34.3" y="63.2">CP0.D3</text>
<text x="34.3" y="65.8">CP0.D4</text>
<text x="160" y="63.2">CP3.D3</text>
<text x="160" y="60.7">CP3.D2</text>
<text x="160" y="65.8">CP3.D4</text>
<text x="34.3" y="70.9">CP0.D6</text>
<text x="34.3" y="68.3">CP0.D5</text>
<text x="160" y="70.9">CP3.D6</text>
<text x="160" y="68.3">CP3.D5</text>
<text x="33.9" y="75.9">DIRECT</text>
<text x="34.3" y="73.4">CP0.D7</text>
<text x="160" y="73.4">CP3.D7</text>
<text x="34.3" y="81">CP1.D0</text>
<text x="34.3" y="83.6">CP1.D1</text>
<text x="160" y="81">CP2.D0</text>
<text x="160" y="83.6">CP2.D1</text>
<text x="34.3" y="86.1">CP1.D2</text>
<text x="34.3" y="88.6">CP1.D3</text>
<text x="160" y="88.6">CP2.D3</text>
<text x="160" y="86.1">CP2.D2</text>
<text x="34.3" y="91.2">CP1.D4</text>
<text x="34.3" y="93.7">CP1.D5</text>
<text x="160" y="93.7">CP2.D5</text>
<text x="160" y="91.2">CP2.D4</text>
<text x="34.3" y="96.3">CP1.D6</text>
<text x="34.3" y="98.8">CP1.D7</text>
<text x="160" y="96.3">CP2.D6</text>
<text x="160" y="98.8">CP2.D7</text>
<text x="88.6" y="129.9" transform="rotate(-90 88.6 129.9)">DIRECT</text>
<text x="91.2" y="129.7" transform="rotate(-90 91.2 129.7)">D0</text>
<text x="93.7" y="129.7" transform="rotate(-90 93.7 129.7)">D1</text>
<text x="96.3" y="129.7" transform="rotate(-90 96.3 129.7)">D2</text>
<text x="98.8" y="129.7" transform="rotate(-90 98.8 129.7)">D3</text>
<text x="101.3" y="129.7" transform="rotate(-90 101.3 129.7)">D4</text>
<text x="103.9" y="129.7" transform="rotate(-90 103.9 129.7)">D5</text>
<text x="106.4" y="129.7" transform="rotate(-90 106.4 129.7)">D6</text>
<text x="109" y="129.7" transform="rotate(-90 109 129.7)">D7</text>
<text x="83.8" y="164.8">CP0</text>
<text x="83.8" y="162.3">CP1</text>
<text x="110.5" y="162.3">CP2</text>
<text x="110.5" y="164.8">CP3</text>
<text x="99.1" y="178.8">CLK</text>
</g>
<g font-size="1.8" fill="#0000c2">
<text x="105" y="171">MODE</text>
<text x="98.9" y="181.7">25MHz</text>
</g>
</svg>
